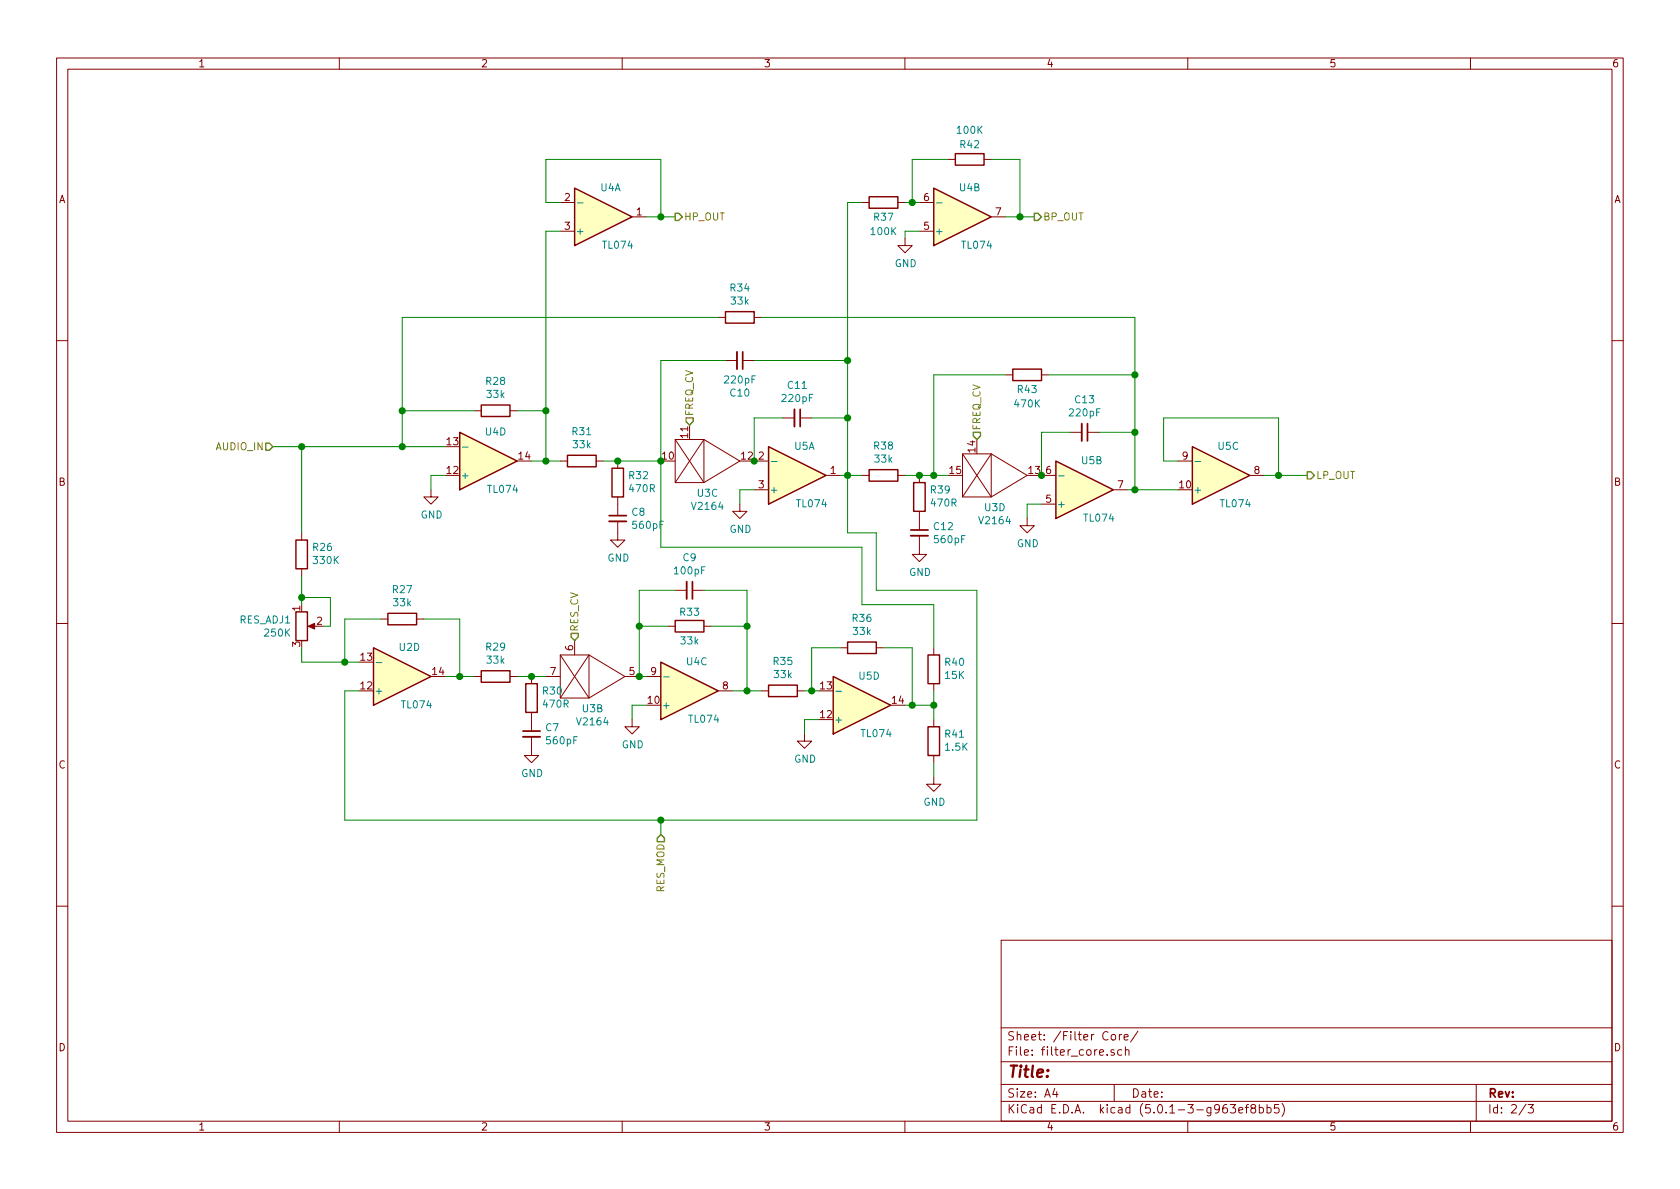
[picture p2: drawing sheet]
<svg xmlns="http://www.w3.org/2000/svg" width="297mm" height="210mm" viewBox="0 0 297 210" stroke-linecap="round" stroke-linejoin="round" font-family="sans-serif">
<g fill="none" stroke="#840000" stroke-width=".18">
<path d="M10 10.3h277v189.9h-277zM12 12.2h273v186.1h-273zM60 10.3v1.9M110 10.3v1.9M160 10.3v1.9M210 10.3v1.9M260 10.3v1.9M99.1 35.8h2.5M111.8 38.3h2.5M152.4 35.8h1.3M158.7 35.8h1.3M162.6 35.8h2.5"/>
<path d="M167.6 28.2h1.3M174 28.2h1.3M175.3 38.3h2.5M99.1 40.9h2.5M127 56.1h1.3M133.3 56.1h1.3M160 42.2v1.2h1.3l-1.3 1.3-1.3-1.3h1.3M162.6 40.9h2.5M10 60.2h2M83.8 72.6h1.3M90.2 72.6h1.2M119.4 77.7h5.1v7.6h-5.1z"/>
<path d="M119.4 77.7l5.1 7.6 6.3-3.8-6.3-3.8-5.1 7.6M128.3 63.7h2M131.3 63.7h2M138.4 73.9h2.1M141.5 73.9h2M177.8 66.3h1.3M184.1 66.3h1.3M189.2 76.4h2.1M192.3 76.4h2M285 60.2h2M53.3 94.2v1.3M76.2 86.6v1.3h1.3l-1.3 1.2-1.3-1.2h1.3"/>
<path d="M99.1 81.5h1.2M105.4 81.5h1.3M109.2 92.2v3.3h1.3l-1.3 1.3-1.3-1.3h1.3M109.2 81.5v1.3M109.2 87.9v3.3M130.8 89.1v1.3h1.3l-1.3 1.3-1.3-1.3h1.3M133.3 81.5h2.6M133.3 86.6h2.6M146 84.1h2.6M152.4 84.1h1.3M158.7 84.1h1.3M162.6 94.7v3.3h1.2l-1.2 1.3-1.3-1.3h1.3"/>
<path d="M162.6 84.1v1.2M162.6 90.4v3.3M170.2 80.3h5.1v7.6h-5.1zM170.2 80.3l5.1 7.6 6.3-3.8-6.3-3.8-5.1 7.6M181.6 91.7v1.3h1.3l-1.3 1.2-1.3-1.2h1.3M184.1 84.1h2.6M184.1 89.1h2.6M196.8 86.6h2.6M208.3 81.5h2.5M221 84.1h2.5M10 110.3h2M53.3 100.6v1.2"/>
<path d="M54.9 110.7h1M67.3 109.5h1.3M73.7 109.5h1.2M83.8 119.6h1.3M90.2 119.6h1.2M94 119.6v1.3M96.5 119.6h2.6M99.1 115.8h5v7.6h-5zM99.1 115.8l5 7.6 6.4-3.8-6.4-3.8-5 7.6M101.6 113.3v2.5M110.5 119.6h2.5M114.3 119.6h2.5"/>
<path d="M118.1 110.7h1.3M119.4 104.4h2M122.4 104.4h2.1M124.5 110.7h1.2M148.6 114.5h1.3M154.9 114.5h1.3M165.1 114.5v1.3M285 110.3h2M94 130.3v3.3h1.2l-1.2 1.3-1.3-1.3h1.3M94 126v3.3M111.8 127.2v1.3h1.2l-1.2 1.3-1.3-1.3h1.3M127 122.2h2.5"/>
<path d="M134.6 122.2h1.3M141 122.2h1.2M142.2 129.8v1.3h1.3l-1.3 1.2-1.2-1.2h1.2M165.1 137.4v1.3h1.3l-1.3 1.2-1.3-1.2h1.3M165.1 120.9v1.3M165.1 127.2v1.3M165.1 133.6v1.3M10 160.2h2M177 166.3h108v32h-108zM285 160.2h2M60 198.3v1.9M110 198.3v1.9"/>
<path d="M160 198.3v1.9M177 194.8h108M177 191.8h108M177 187.8h108M177 181.8h108M186.5 192.5l-.4 1h1M186.8 193v1M196.5 183.1l.3-.2 .4 .2 .1 .5-.2 .2-.3 .1-.3-.1zM197 185.7l-.4-.1-.2 .2 .1 .2 .5 .2v.3h-.6M197 191.8v3M197.9 182.9v1M198.3 185.7l-.4-.1-.3 .3 .1 .6 .2 .1 .4-.1"/>
<path d="M198.3 182.9l-.3 .2-.1 .1M198.8 183.4l.7-.1-.1-.3-.4-.1-.2 .2v.7h.6M199 185.7l.2-.1 .3 .1 .1 .9M199 185.1v1.5M201.2 182.3l-1.3 2M210 198.3v1.9M217.5 195.3h1l-.5 .6 .4 .1v.7l-.2 .1-.7-.1M219 196.3l.7-.1v-.3l-.4-.1-.3 .2 .1 .7h.6M220.2 195.8h.6M220.8 195.3l-.4 .1v.1v1.3M221.5 196l-.3-.3v-.2a.48 .48 0 0 1 .7-.1l.1 .2-.1 .3-.6 .1a.48 .48 0 0 0-.1 .7l.3 .1 .4-.1 .1-.4-.3-.3M222.7 195.9l.4-.1 .3 .3-.1 .6-.2 .1-.4-.1"/>
<path d="M222.7 195.3v1.5M224 195.9l.5-.1 .2 .3v.6l-.2 .1-.5-.1M224 195.3v1.5M226.1 195.3h-.7l-.1 .7 .2-.1 .5 .1 .2 .2-.1 .5-.2 .1-.6-.1M226.7 195.1a1.71 1.71 0 0 1 0 2.3M260 198.3v1.9M261 191.8v6.5M269.8 195.2l-1.2 2M270.2 195.3h.9l-.5 .6 .4 .1v.7l-.2 .1-.6-.1"/>
</g>
<g fill="#ffffc2" stroke="#ffffc2" stroke-width=".18">
<path d="M81.3 76.4l10.1 5.1-10.1 5.1z"/>
<path d="M66 114.5l10.2 5.1-10.2 5.1z"/>
<path d="M101.6 33.3l10.2 5-10.2 5.1z"/>
<path d="M135.9 79l10.1 5.1-10.1 5z"/>
<path d="M165.1 33.3l10.2 5-10.2 5.1z"/>
<path d="M210.8 79l10.2 5.1-10.2 5z"/>
<path d="M186.7 81.5l10.1 5.1-10.1 5.1z"/>
<path d="M116.8 117.1l10.2 5.1-10.2 5z"/>
<path d="M147.3 119.6l10.2 5.1-10.2 5.1z"/>
</g>
<g fill="none" stroke="#840000" stroke-width=".25">
<path d="M101.6 33.3l10.2 5-10.2 5.1zM153.7 34.8h5v2h-5zM165.1 33.3l10.2 5-10.2 5.1zM168.9 27.2h5.1v2h-5.1zM128.3 55.1h5v2h-5zM81.3 76.4l10.1 5.1-10.1 5.1zM85.1 71.6h5.1v2.1h-5.1zM135.9 79l10.1 5.1-10.1 5zM179.1 65.3h5v2h-5zM210.8 79l10.2 5.1-10.2 5zM52.3 95.5h2.1v5.1h-2.1zM100.3 80.5h5.1v2h-5.1z"/>
<path d="M108.2 82.8h2v5.1h-2zM153.7 83.1h5v2h-5zM161.5 85.3h2.1v5.1h-2.1zM186.7 81.5l10.1 5.1-10.1 5.1zM52.3 108.2h2.1v5.1h-2.1zM66 114.5l10.2 5.1-10.2 5.1zM68.6 108.5h5.1v2h-5.1zM85.1 118.6h5.1v2h-5.1zM116.8 117.1l10.2 5.1-10.2 5zM119.4 109.7h5.1v2.1h-5.1zM147.3 119.6l10.2 5.1-10.2 5.1zM149.9 113.5h5v2.1h-5z"/>
<path d="M164.1 115.8h2v5.1h-2zM93 120.9h2v5.1h-2zM135.9 121.2h5.1v2h-5.1zM164.1 128.5h2v5.1h-2z"/>
</g>
<path d="M102.1 35.9h1M165.6 35.9h1M81.8 79.1h1M136.4 81.6h1M187.2 84.1h1M211.3 81.6h1M66.5 117.2h1M117.3 119.7h1M147.8 122.2h1" fill="none" stroke="#008484" stroke-width=".18"/>
<g fill="none" stroke="#008400" stroke-width=".18">
<path d="M99.1 35.8h-2.6v-7.6h20.3v10.1M114.3 38.3h5.1M152.4 35.8h-2.5v58.4h5v10.2h17.8v40.6h-111.7v-22.8h2.5M160 35.8h2.6M167.6 28.2h-6.3v7.6M175.3 28.2h5v10.1M177.8 38.3h5.1M99.1 40.9h-2.6v40.6M127 56.1h-55.9v22.9M134.6 56.1h66.1v30.5M162.6 40.9h-2.6v1.3M48.3 79h30.4"/>
<path d="M53.3 79v15.2M71.1 72.6h12.7M91.4 72.6h5.1M128.3 63.7h-11.5v33.1h35.6v10.1h12.7v7.6M133.3 63.7h16.6M138.4 73.9h-5.1v7.6M143.5 73.9h6.4M177.8 66.3h-12.7v17.8M185.4 66.3h15.3M189.2 76.4h-5.1v7.7M194.3 76.4h6.4M78.7 84.1h-2.5v2.5"/>
<path d="M94 81.5h5.1M106.7 81.5h10.1M133.3 86.6h-2.5v2.5M148.6 84.1h3.8M160 84.1h7.6M184.1 89.1h-2.5v2.6M199.4 86.6h8.9M208.3 81.5h-2.6v-7.6h20.4v10.2M223.5 84.1h7.6M53.3 101.8v5.1M53.3 114.5v2.6h10.2M53.3 105.7h5.1v5h-1.3"/>
<path d="M67.3 109.5h-6.3v7.6M74.9 109.5h6.4v10.1M78.7 119.6h5.1M91.4 119.6h5.1M113 110.7h5.1M119.4 104.4h-6.4v15.2h1.3M124.5 104.4h7.6v17.8M125.7 110.7h6.4M148.6 114.5h-5.1v7.7M156.2 114.5h5.1v10.2M114.3 124.7h-2.5v2.5M129.5 122.2h5.1"/>
<path d="M142.2 122.2h2.6M144.8 127.2h-2.6v2.6M160 124.7h5.1M165.1 122.2v5M165.1 134.9v2.5M116.8 145v2.6"/>
</g>
<g fill="#008400" stroke="#008400" stroke-width=".25">
<circle cx="96.5" cy="81.5" r=".51"/>
<circle cx="109.2" cy="81.5" r=".51"/>
<circle cx="133.4" cy="81.5" r=".51"/>
<circle cx="149.9" cy="73.9" r=".51"/>
<circle cx="116.8" cy="81.5" r=".51"/>
<circle cx="149.9" cy="84.1" r=".51"/>
<circle cx="162.6" cy="84.1" r=".51"/>
<circle cx="184.2" cy="84.1" r=".51"/>
<circle cx="165.1" cy="84.1" r=".51"/>
<circle cx="200.7" cy="76.4" r=".51"/>
<circle cx="200.7" cy="86.6" r=".51"/>
<circle cx="226.1" cy="84.1" r=".51"/>
<circle cx="116.8" cy="38.3" r=".51"/>
<circle cx="161.3" cy="35.8" r=".51"/>
<circle cx="180.3" cy="38.3" r=".51"/>
<circle cx="71.1" cy="72.6" r=".51"/>
<circle cx="200.7" cy="66.3" r=".51"/>
<circle cx="53.3" cy="105.7" r=".51"/>
<circle cx="61" cy="117.1" r=".51"/>
<circle cx="81.3" cy="119.6" r=".51"/>
<circle cx="94" cy="119.6" r=".51"/>
<circle cx="113" cy="119.6" r=".51"/>
<circle cx="113" cy="110.7" r=".51"/>
<circle cx="132.1" cy="122.2" r=".51"/>
<circle cx="132.1" cy="110.7" r=".51"/>
<circle cx="143.5" cy="122.2" r=".51"/>
<circle cx="161.3" cy="124.7" r=".51"/>
<circle cx="165.1" cy="124.7" r=".51"/>
<circle cx="71.1" cy="79" r=".51"/>
<circle cx="53.3" cy="79" r=".51"/>
<circle cx="116.8" cy="145" r=".51"/>
<circle cx="96.5" cy="72.6" r=".51"/>
<circle cx="149.9" cy="63.7" r=".51"/>
</g>
<path d="M130.3 62.2v3.1M140.5 72.4v3M191.3 74.9v3.1M107.7 92.2h3M161 94.7h3.1M121.4 102.9v3M92.5 130.3h3" fill="none" stroke="#840000" stroke-width=".33"/>
<path d="M131.3 62.2v3.1M141.5 72.4v3M192.3 74.9v3.1M107.7 91.2h3M161 93.7h3.1M122.4 102.9v3M92.5 129.3h3" fill="none" stroke="#840000" stroke-width=".3"/>
<path d="M54.5 110.7l1.1-.5v1z" fill="#840000" stroke="#840000" stroke-width=".18"/>
<path d="M119.4 37.7h.6l.6 .6-.6 .7h-.6zM182.9 37.7h.6l.6 .6-.6 .7h-.6zM47 78.4h.6l.7 .6-.7 .6h-.6zM121.3 73.9h1.3v.6l-.7 .7-.6-.7zM172.1 76.4h1.3v.7l-.7 .6-.6-.6zM231.1 83.4h.7l.6 .7-.6 .6h-.7zM101 112h1.2v.6l-.6 .7-.6-.7zM116.8 147.6l.7 .6v.6h-1.3v-.6z" fill="none" stroke="#848400" stroke-width=".25"/>
<text font-size="2.8" fill="#840000" x="178" y="190.5">Title:</text>
<g font-size="2.1" fill="#840000">
<text x="178" y="184">Sheet: /Filter Core/</text>
<text x="178" y="186.7">File: filter_core.sch</text>
<text x="178" y="196.9">KiCad E.D.A. kicad (5.0.1-3-g963ef8bb5)</text>
<text x="178" y="194.1">Size: A4</text>
<text x="200" y="194.1">Date:</text>
<text x="263" y="194.1">Rev:</text>
<text x="263" y="196.9">Id: 2/3</text>
</g>
<g font-size="1.8" fill="#840000">
<text x="35" y="11.9">1</text>
<text x="85" y="11.9">2</text>
<text x="135" y="11.9">3</text>
<text x="185" y="11.9">4</text>
<text x="235" y="11.9">5</text>
<text x="285" y="11.9">6</text>
<text x="10.4" y="35.9">A</text>
<text x="99.8" y="35.6">2</text>
<text x="163.3" y="35.6">6</text>
<text x="285.4" y="35.9">A</text>
<text x="99.8" y="40.6">3</text>
<text x="112.5" y="38.1">1</text>
<text x="163.3" y="40.6">5</text>
<text x="176" y="38.1">7</text>
<text x="121.7" y="77.4" transform="rotate(-90 121.7 77.4)">11</text>
<text x="79" y="83.8">12</text>
<text x="79" y="78.7">13</text>
<text x="91.7" y="81.3">14</text>
<text x="117.1" y="81.3">10</text>
<text x="131.1" y="81.3">12</text>
<text x="134.1" y="81.3">2</text>
<text x="146.8" y="83.8">1</text>
<text x="167.9" y="83.8">15</text>
<text x="172.5" y="80" transform="rotate(-90 172.5 80)">14</text>
<text x="181.9" y="83.8">13</text>
<text x="184.9" y="83.8">6</text>
<text x="209.1" y="81.3">9</text>
<text x="221.8" y="83.8">8</text>
<text x="10.4" y="85.9">B</text>
<text x="134.1" y="86.4">3</text>
<text x="184.9" y="88.9">5</text>
<text x="197.6" y="86.4">7</text>
<text x="208.6" y="86.4">10</text>
<text x="285.4" y="85.9">B</text>
<text x="53.1" y="108" transform="rotate(-90 53.1 108)">1</text>
<text x="56" y="110.5">2</text>
<text x="53.1" y="114.4" transform="rotate(-90 53.1 114.4)">3</text>
<text x="63.8" y="116.8">13</text>
<text x="76.5" y="119.4">14</text>
<text x="97.3" y="119.4">7</text>
<text x="101.3" y="115" transform="rotate(-90 101.3 115)">6</text>
<text x="111.3" y="119.4">5</text>
<text x="115.1" y="119.4">9</text>
<text x="63.8" y="121.9">12</text>
<text x="114.6" y="124.5">10</text>
<text x="127.8" y="121.9">8</text>
<text x="145.1" y="121.9">13</text>
<text x="157.8" y="124.5">14</text>
<text x="145.1" y="127">12</text>
<text x="10.4" y="135.9">C</text>
<text x="285.4" y="135.9">C</text>
<text x="10.4" y="185.9">D</text>
<text x="285.4" y="185.9">D</text>
<text x="35" y="199.9">1</text>
<text x="85" y="199.9">2</text>
<text x="135" y="199.9">3</text>
<text x="185" y="199.9">4</text>
<text x="235" y="199.9">5</text>
<text x="285" y="199.9">6</text>
</g>
<g font-size="1.8" fill="#008484">
<text x="169.3" y="23.7">100K</text>
<text x="169.8" y="26.2">R42</text>
<text x="106.2" y="33.8">U4A</text>
<text x="169.7" y="33.8">U4B</text>
<text x="101.7" y="41.5">+</text>
<text x="154.1" y="41.6">100K</text>
<text x="154.6" y="39">R37</text>
<text x="165.2" y="41.5">+</text>
<text x="106.7" y="44">TL074</text>
<text x="158.2" y="47.2">GND</text>
<text x="170.2" y="44">TL074</text>
<text x="129.2" y="51.6">R34</text>
<text x="129.3" y="53.9">33k</text>
<text x="86" y="68.1">R28</text>
<text x="86.2" y="70.4">33k</text>
<text x="128.3" y="67.8">220pF</text>
<text x="129.2" y="70.1">C10</text>
<text x="138.4" y="71.1">220pF</text>
<text x="139.3" y="68.8">C11</text>
<text x="180" y="69.5">R43</text>
<text x="190.1" y="71.3">C13</text>
<text x="85.9" y="77">U4D</text>
<text x="101.2" y="77">R31</text>
<text x="179.5" y="72.1">470K</text>
<text x="189.2" y="73.6">220pF</text>
<text x="101.4" y="79.3">33k</text>
<text x="140.5" y="79.5">U5A</text>
<text x="154.6" y="79.5">R38</text>
<text x="154.7" y="81.8">33k</text>
<text x="191.3" y="82.1">U5B</text>
<text x="215.4" y="79.5">U5C</text>
<text x="81.4" y="84.7">+</text>
<text x="86.4" y="87.2">TL074</text>
<text x="111.3" y="84.7">R32</text>
<text x="111.4" y="87">470R</text>
<text x="123.3" y="87.9">U3C</text>
<text x="136" y="87.2">+</text>
<text x="141" y="89.7">TL074</text>
<text x="164.6" y="87.3">R39</text>
<text x="164.7" y="89.6">470R</text>
<text x="186.8" y="89.8">+</text>
<text x="210.9" y="87.2">+</text>
<text x="215.9" y="89.7">TL074</text>
<text x="74.4" y="91.7">GND</text>
<text x="111.8" y="91.2">C8</text>
<text x="112" y="93.5">560pF</text>
<text x="122.6" y="90.2">V2164</text>
<text x="129" y="94.2">GND</text>
<text x="165.2" y="93.7">C12</text>
<text x="173.4" y="92.7">V2164</text>
<text x="174.1" y="90.4">U3D</text>
<text x="191.8" y="92.2">TL074</text>
<text x="55.4" y="97.4">R26</text>
<text x="55.5" y="99.7">330K</text>
<text x="107.4" y="99.3">GND</text>
<text x="119.4" y="101.6">100pF</text>
<text x="120.8" y="99.3">C9</text>
<text x="160.7" y="101.8">GND</text>
<text x="165.4" y="96.1">560pF</text>
<text x="179.8" y="96.8">GND</text>
<text x="69.5" y="104.9">R27</text>
<text x="69.6" y="107.2">33k</text>
<text x="42.3" y="110.3">RES_ADJ1</text>
<text x="46.9" y="112.6">250K</text>
<text x="120.3" y="108.9">R33</text>
<text x="120.4" y="114">33k</text>
<text x="150.8" y="110">R36</text>
<text x="150.9" y="112.3">33k</text>
<text x="70.6" y="115.1">U2D</text>
<text x="86" y="115.1">R29</text>
<text x="86.2" y="117.4">33k</text>
<text x="121.4" y="117.6">U4C</text>
<text x="136.8" y="117.6">R35</text>
<text x="137" y="119.9">33k</text>
<text x="167.2" y="117.7">R40</text>
<text x="66.2" y="122.8">+</text>
<text x="71.1" y="125.3">TL074</text>
<text x="96" y="122.8">R30</text>
<text x="96.2" y="125.1">470R</text>
<text x="103" y="126">U3B</text>
<text x="117" y="125.3">+</text>
<text x="151.9" y="120.2">U5D</text>
<text x="167.2" y="120.1">15K</text>
<text x="96.5" y="129.3">C7</text>
<text x="96.8" y="131.6">560pF</text>
<text x="102.2" y="128.3">V2164</text>
<text x="121.9" y="127.8">TL074</text>
<text x="147.4" y="127.9">+</text>
<text x="152.4" y="130.3">TL074</text>
<text x="167.2" y="130.4">R41</text>
<text x="92.2" y="137.4">GND</text>
<text x="109.9" y="132.3">GND</text>
<text x="140.4" y="134.9">GND</text>
<text x="167.2" y="132.8">1.5K</text>
<text x="163.3" y="142.5">GND</text>
</g>
<g font-size="1.8" fill="#848400">
<text x="120.9" y="39">HP_OUT</text>
<text x="184.4" y="39">BP_OUT</text>
<text x="122.6" y="73.7" transform="rotate(-90 122.6 73.7)">FREQ_CV</text>
<text x="173.4" y="76.2" transform="rotate(-90 173.4 76.2)">FREQ_CV</text>
<text x="38.3" y="79.6">AUDIO_IN</text>
<text x="232.7" y="84.7">LP_OUT</text>
<text x="102.2" y="111.8" transform="rotate(-90 102.2 111.8)">RES_CV</text>
<text x="117.5" y="157.8" transform="rotate(-90 117.5 157.8)">RES_MOD</text>
</g>
</svg>
